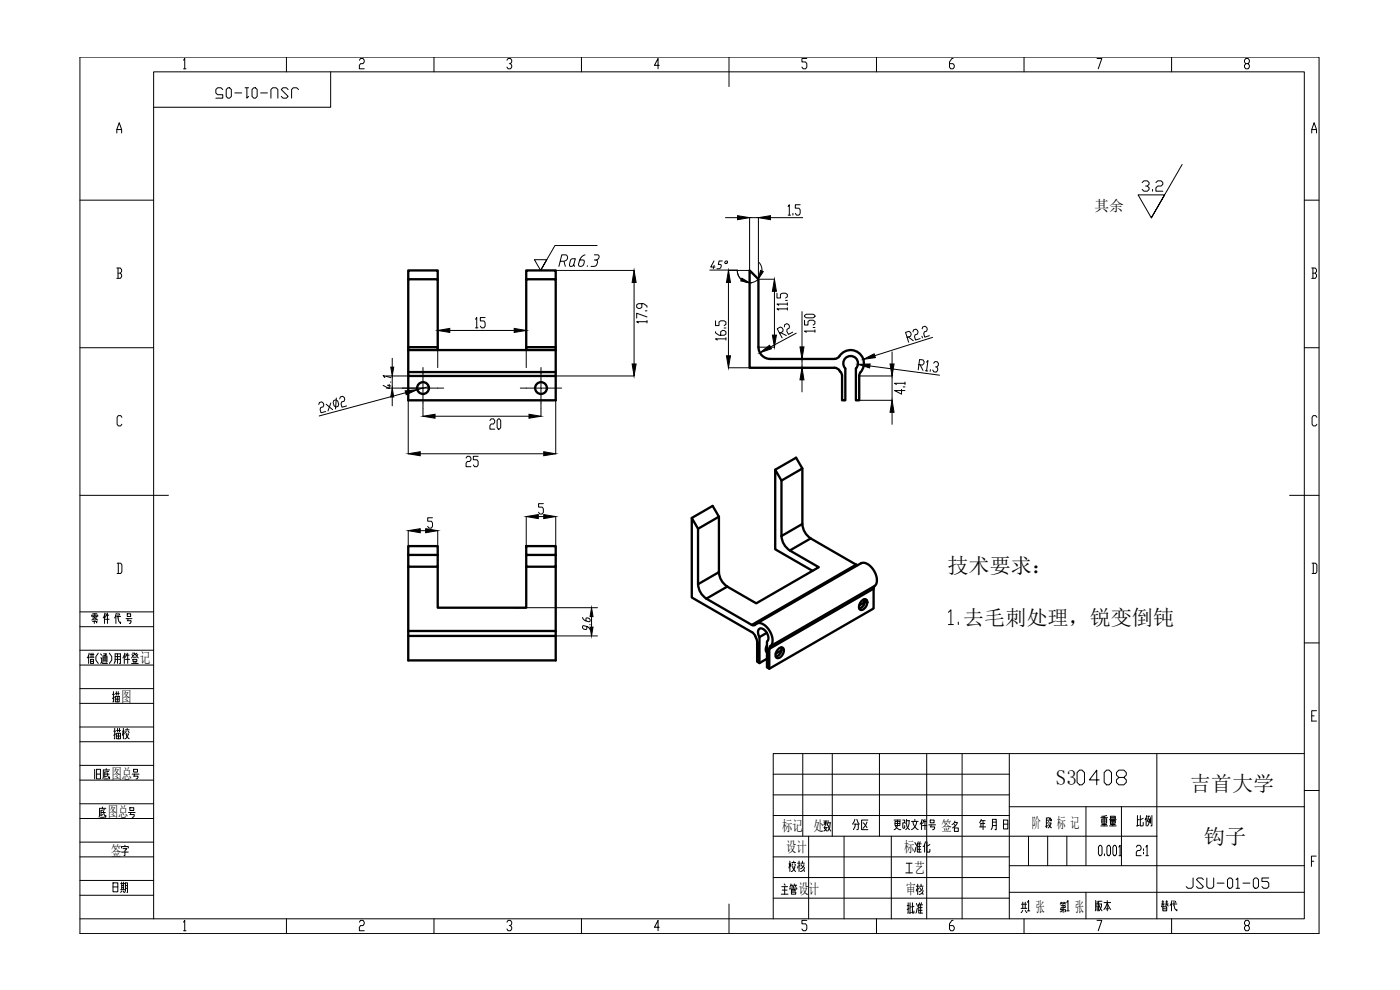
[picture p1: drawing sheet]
<svg xmlns="http://www.w3.org/2000/svg" width="420mm" height="297mm" viewBox="0 0 420 297" stroke-linecap="round" stroke-linejoin="round" font-family="sans-serif">
<!-- layer: 5 -->
<g fill="none" stroke="#000" stroke-width=".3">
<path d="M86 17.1v4.5M130.2 17.1v4.5M174.5 17.1v4.5M218.8 17.1v8.9M263 17.1v4.5M307.3 17.1v4.5M351.6 17.1v4.5M99.2 21.6v10.6h-53.1M24 60.1h22.1M391.4 60.1h4.5M24 104.3h22.1M391.4 104.3h4.5"/>
<path d="M24 148.6h26.6M387 148.6h8.9M391.4 192.9h4.5M391.4 226.1h-159.3v49.6M391.4 237.2h4.5M24 275.7h367.4v-254.1h-345.3v254.1M86 275.7v4.4M130.2 275.7v4.4M174.5 275.7v4.4M218.8 271.3v8.8M263 275.7v4.4M307.3 275.7v4.4"/>
<path d="M351.6 275.7v4.4"/>
</g>
<!-- layer: 9 -->
<path d="M24 17.1h371.9v263h-371.9z" fill="none" stroke="#000" stroke-width=".3"/>
<!-- layer: 10 -->
<g fill="none" stroke="#000" stroke-width=".3">
<path d="M55.1 18.1l.3-.5v3M107.9 18.1l.3-.5h.8l.3 .5v.5l-.3 .5h-.8l-.3 .5v1h1.4M152.1 18.1l.4-.5h.7l.4 .5v.5l-.4 .5h-.3M153.2 19.1l.4 .5v.5l-.4 .5h-.7l-.4-.5M197.9 19.6h-1.5l1.1-2v3M242.1 17.6h-1.4v1h1.1l.3 .5v1l-.3 .5h-.8l-.3-.5M286 17.6h-.3l-.7 1v1.5l.3 .5h.7l.4-.5v-.5l-.4-.5h-1M329.2 17.6h1.5l-1.1 3M373.9 19.1l-.4-.5v-.5l.4-.5h.7l.4 .5v.5l-.4 .5h-.7l-.4 .5v.5l.4 .5h.7l.4-.5v-.5l-.4-.5M35.1 39.9v-1l.7-2.1 .7 2.1v1M35.1 38.9h1.4M55.1 20.6h.7"/>
<path d="M393.7 39.9v-1l.7-2.1 .7 2.1v1M393.7 38.9h1.4M217.7 65.3h3.6M231.2 65.3h9.7M236.5 62l.4-.6v3.1M236.5 64.5h.7M238 64v.5M240.1 61.4h-1.4v1.1h1.1l.3 .5v1l-.3 .5h-.8l-.3-.5M35.1 80.4h1l.4 .5v.6l-.4 .5M35.4 82h.7l.4 .5v.5l-.4 .5h-1M35.4 80.4v3.1M131.4 99.2v11.1"/>
<path d="M135 99.2h19.3M142.7 95.8l.4-.5v3.1M142.7 98.4h.7M145.6 95.3h-1.4v1h1l.4 .5v1.1l-.4 .5h-.7l-.3-.5M157.9 99.2v11.1M166.8 81.1h23.5M190.3 84.8v24.4M192.6 91.1v1.1l-.5 .3h-.5l-.5-.3v-.7l.5-.4h1.6l1 .7v.4M193.7 93.3h.5M194.2 96.5h-3.1l.5 .4M194.2 95.1l-3.1-1.1v1.4M194.2 96.2v.7"/>
<path d="M214.7 99.5v.4l1.1 .7h1.5l.6-.4v-.7l-.6-.3h-.5l-.5 .3v1.1M214.7 96.3v1.4h1.1v-1.1l.5-.3h1l.6 .3v.7l-.6 .4M217.3 98.4h.6M218.6 81.1h6.3l.1-15.8h2.6v18.4M218.6 84.8v22M227.7 83.8h4.7M232.4 87.4v13.1M233.2 88v1.4h1v-1.1l.5-.3h1.1l.5 .3v.8l-.5 .3M234 100l.9-.5 .1-.6-.2-.5-.6-.3-1 .5 1.5 2.8M234.3 99.8l1.7 .9M235.4 98.1l.1-.7 .6-.3 .6 .3 .2 .4-.1 .7-.6 .3-.1 .6 .5 .9 1.3-.6M235.8 90.1h.5"/>
<path d="M236.3 92.7h-3.1l.5 .3M236.3 91.2h-3.1l.5 .4M236.3 90.9v.7M236.3 92.3v.7M239 100l-7.8 4.1M240.7 93.5v10.6M241.5 96.1v1.4h1v-1.1l.5-.3h1l.6 .3v.8l-.6 .3M241.5 94.6l.5-.3h2l.6 .3v.4l-.6 .4h-2l-.5-.4zM244 98.3h.6M244.6 99.3h-3.1l.5 .4M244.6 99v.7M274 99.6l.2-.6 .7-.3 .5 .4 .1 .5-.2 .6-.7 .2-.1 .6 .3 1 1.3-.4"/>
<path d="M276.7 98.7l.2-.6 .7-.2 .5 .4 .2 .4-.2 .6-.7 .3-.2 .6 .3 1 1.4-.5M393.7 80.4h1l.4 .5v.6l-.4 .5M394 82h.7l.4 .5v.5l-.4 .5h-1M394 80.4v3.1M100.9 119.4l-.2 3.3M101.9 119.7l.3-.6 .7-.2 .4 .4 .2 .5-.2 .6-.7 .2-.3 .6 .3 1 1.4-.4M121.7 117.8l-25.9 7M126.9 110.3v6.1h-6.2M128.7 116l-3.5 .9M133.1 116.4h-6.2v8.5M162.4 110.3v6.1h-6.2M166.8 112.8h23.5"/>
<path d="M168.6 116.4h-6.2v8.5M217.9 101.7h-3.2l.6 .3M217.9 101.3v.7M218.6 110.3h6.3M227.7 104.2h4.7M231.2 107.7h9.5v2.6h9.7M240.7 114v3.6M257.9 112.8h9.8v7.3h-9.8M261.1 109.8l20.9 2.8M267.7 105.6v3.6M270.6 116.8v1.5l-2.1-1.1h3.1M271.1 116.1h.5"/>
<path d="M271.6 115h-3.1l.5 .4M271.6 114.6v.8M272.2 101.2l1.1-.3 .2-.6-.2-.5-.5-.4-1 .3 .9 3M272.6 101.1l1.5 1.1M275.8 109.4l1 .1 .5-.4 .1-.5-.3-.6-1.1-.1-.4 3M276.1 109.5l.9 1.6M276.7 100.9l.1 .5M277.7 111.2l.7 .1M278.1 108.7l.4-.5-.4 3.1M279.2 110.9v.5M279.9 101.2l-17.4 5.5M280.2 109l.4-.5 .8 .1 .3 .5-.1 .6-.5 .4h-.3"/>
<path d="M281.1 110.1l.3 .6v.5l-.4 .5-.8-.1-.3-.6M36.6 125.2l-.4-.5h-.7l-.4 .5v2.1l.4 .5h.7l.4-.5M95.7 121.4l.2-.6 .7-.2 .5 .4 .1 .5-.2 .6-.7 .2-.2 .6 .2 1 1.4-.4M97.9 121.3l1.9 1.6M99.3 120.9l-.9 2.4M100.2 120.1l.7-.1 .5 .4 .2 1-.2 .5-.7 .2-.4-.4-.3-1zM122.5 120.1v16.1M126.1 136.2h37.1M130.6 124.9h28.2M139.9 137.4l.3-.5h.8l.3 .5v.6l-.3 .5h-.8l-.3 .5v1h1.4M143.5 136.9h-1.4v1.1h1l.4 .5v1l-.4 .5h-.7l-.3-.5M147 126.2l.4-.5h.7l.4 .5v.5l-.4 .5h-.7l-.4 .5v1.1h1.5"/>
<path d="M149.5 125.7h.4l.4 .5v2.1l-.4 .5h-.4l-.3-.5v-2.1zM166.8 120.1v16.1M267.7 123.7v3.6M395.2 125.2l-.3-.5h-.8l-.3 .5v2.1l.3 .5h.8l.3-.5M122.5 159.2v4.6M126.1 159.2h1.6M129.8 155.3h-1.4v1.1h1l.4 .5v1l-.4 .6h-.7l-.3-.6M131.4 159.2v4.6M157.9 155v8.8M161.6 155h1.6M163.1 151.1h-1.5v1.1h1.1l.4 .5v1l-.4 .5h-.7l-.4-.5M166.8 155v8.8"/>
<path d="M35.1 169h1.1l.4 .5v2.1l-.4 .5h-1.1M35.5 169v3.1M393.8 169h1.1l.3 .5v2.1l-.3 .5h-1.1M394.1 169v3.1M24 199.5h22.1M24 195.1h22.1M24 188h22.1M24 183.6h22.1M26.6 196.6v2.5M26.7 196l-.5 1.4M26.9 197.2h1.3M27 196.4h1.2"/>
<path d="M27.2 197.8h.9v1.3h-.9zM27.2 198.4h.9M27.3 196v1.2M27.5 186l.6-.2 .3-.6 .4 .6 .5 .2M27.5 185v-.4h1.8v.4M27.8 186.4h1.3l-.2 .4M27.8 185.4h.3M27.8 185h.4M27.8 184.2h1.3M27.9 196v1.2M28.2 186h.5M28.3 186.4v.7"/>
<path d="M28.4 184.2v1M28.7 185h.4M28.8 185.4h.3M29.5 196l-.7 1v1l.7 1.1M30.2 197.4h.3v1.3l-.3 .4M30.2 196.2l.3 .4M30.5 198.7l.3 .4h1.4M30.9 198.7v-1.9h1.2l-.2 1.9M30.9 197.4h1.2M30.9 198h1.2M31.1 196.2h.8l-.4 .6v1.9M31.4 184.6v2.5"/>
<path d="M31.4 196.6l.1 .2M31.5 183.9l-.5 1.5M31.6 185.8h1.2M31.9 184.6l-.3 .6M31.9 184.2v.4h.7M32.2 183.9v3.2M32.8 196l.7 1v1l-.7 1.1M34.3 199.1l.3-.7v-2.2h1.5v2.9h-.2M34.6 197.8h1.5M34.6 197h1.5M34.8 184.6v2.5M34.9 183.9l-.5 1.5"/>
<path d="M35 185h1.2M35.3 196.2v2.9M35.4 183.9l.3 2.5 .5 .7v-.5M35.8 184.2l.1 .4M37.3 196.6v2.5M37.5 196l-.6 1.4M37.6 197.8h1.3M37.8 185.6h1.8M37.9 196.6l-.3 .6M37.9 196.2v.4h.8M38.2 184.2h1v.8h-1zM38.2 186.2h1.1l-.2 .9h-.3"/>
<path d="M38.3 196v3.1M38.4 185.6l-.1 .6M39.5 199.1h2M39.6 196.4l.3 .4M39.8 196h.7v.2l-1 1.2M39.9 197.8h1.2v.6h-1.2zM40.1 197.2h.8M40.2 198.4v.7M40.5 196.2l1 1.2M40.8 198.4v.7M41.1 196l-.3 .4M41.3 196.4l-.2 .4"/>
<path d="M24 211h22.1M24 206.6h22.1M24 218.1h22.1M393.7 214.8h.7M395.1 213.2h-1.4v3.2h1.4M24 222.6h22.1M24 234.1h22.1M24 229.6h22.1M232.1 232.3h70.8M232.1 238.5h70.8M240.9 226.1v24.8M249.8 226.1v24.8"/>
<path d="M263.9 226.1v24.8M278.1 226.1v49.6M288.7 226.1v49.6M302.9 226.1v49.6M347.2 226.1v49.6M24 245.6h22.1M24 241.2h22.1M24 257.1h22.1M24 252.7h22.1M36.5 254.4v-.4h2v.4M36.5 255.7h2M36.9 254.6h1.2l-.6 .7v1.4h-.3"/>
<path d="M37.5 253.6v.4M232.1 257.1h70.8M232.1 244.7h70.8M232.1 250.9h115.1M242.7 250.9v24.8M247.3 246.9h.8M247.3 248.3h1M247.3 246.2l.1 .3M247.6 247.9l-.2 .6 .7 .9M247.7 246.2v1.5M248 247.3l-.3-.4-.4 .6M248 248.3l-.2 .6-.5 .5"/>
<path d="M248.1 246.2l-.1 .3M248.6 247.7l.7 1.7M248.6 246.9h.7M248.6 246.2l-.3 1.5M249.2 246.9l-.2 1.4-.6 1.1M253.3 250.9v24.8M267.5 250.9v24.8M286.4 246.8h.9v.2l-.6 .8-.8 .6M286.4 248.4h1.2v1.1h-1.2zM286.4 247.4l.3 .4M286.6 246.3l-.4 .9-.5 .2M294 248.1h1.8"/>
<path d="M294.4 246.2h1.3M294.5 245.8l-.5 1.1M295 246.2v2.7M295.5 247.1h-1.1v1M297.5 248.9l.3-1v-2.1h1.2v3.1h-.4M297.8 246.7h1.2M297.8 247.7h1.2M301.2 246h1.3v2.7h-1.3zM301.2 247.3h1.3M302.9 242h88.5M302.9 259.7h88.5M314 246.1h.5"/>
<path d="M314 246.9h.5M314.5 247.7l-.7 .2M314.7 245.3l-.7 .2v2.9M314.8 246.9h.6v.2l-.3 .8-.6 .5M314.8 247.3l.8 1.1M315.6 245.9v.4h-.3v-.8h-.4l-.2 1M325.9 242v17.7M330 253.6h.4l.3 .6v2l-.3 .5h-.4l-.3-.5v-2zM331.5 256.2v.5M332.6 253.6h.3l.4 .6v2l-.4 .5h-.3l-.4-.5v-2zM334.4 253.6h.3l.4 .6v2l-.4 .5h-.3l-.4-.5v-2zM335.8 254.2l.4-.6v3.1"/>
<path d="M335.8 256.7h.7M336.6 242v17.7M341 254.2l.4-.6h.7l.4 .6v.5l-.4 .5h-.7l-.4 .5v1h1.5M343.2 254.7v.5M343.2 255.7v.5M343.9 254.2l.4-.6v3.1M343.9 256.7h.7M393.6 258.4h.7M395 256.9h-1.4v3.1M24 264.2h22.1M24 268.6h22.1M55.1 276.7l.3-.6v3.2"/>
<path d="M55.1 279.3h.7M107.9 276.7l.3-.6h.8l.3 .6v.5l-.3 .5h-.8l-.3 .5v1.1h1.4M152.1 276.7l.4-.6h.7l.4 .6v.5l-.4 .5h-.3M153.2 277.7l.4 .5v.5l-.4 .6h-.7l-.4-.6M197.9 278.2h-1.5l1.1-2.1v3.2M232.1 263.3h70.8M232.1 269.5h70.8M234.5 268.3h2M234.6 266h1.8M234.8 267.1h1.4M235.3 265.2l.3 .4M235.5 266v2.3"/>
<path d="M237.1 266.9v-.4h2v.4M237.4 265.2l-.3 .8M237.4 265.6h.5M237.5 267.3h1.2v-.4h-1.2v1.4h1.3v-.6h-1.3M237.7 265.6l.1 .4M238.1 266.2v.3M238.4 265.2l-.3 .8M238.4 265.6h.7M238.7 265.6l.1 .4M242.1 276.1h-1.4v1.1h1.1l.3 .5v1l-.3 .6h-.8l-.3-.6M275 265.9h.7M275.1 266.7l-.1 .7"/>
<path d="M275.4 265.3v3.1M275.6 266.5l.1 .2M276 266.3l.4 .6M276 265.9h1M276.4 265.3v.6M276.9 266.3a1.21 1.21 0 0 1-1 1.3M277 267.2a1.19 1.19 0 0 1-1.1 1.2M286 276.1h-.3l-.7 1.1v1.5l.3 .6h.7l.4-.6v-.5l-.4-.5h-1M302.9 267.7h88.5M329.2 276.1h1.5l-1.1 3.2M373.9 277.7l-.4-.5v-.5l.4-.6h.7l.4 .6v.5l-.4 .5h-.7l-.4 .5v.5l.4 .6h.7l.4-.6v-.5l-.4-.5"/>
</g>
<!-- layer: SLD-0 -->
<path d="M308.7 250.9v8.8M314.4 250.9v8.8M320.2 250.9v8.8" fill="none" stroke="#000" stroke-width=".3"/>
<!-- layer: 0 -->
<g fill="none" stroke="#000" stroke-width=".7">
<path d="M122.5 83.8v-2.7h8.9v2.7M157.9 83.8v-2.7h8.9v2.7M225 81.1l2.6 2.7v20.4a3.5 3.5 0 0 0 3.6 3.5h19.2l1-.3a4.3 4.3 0 0 1 6.5-1.4 4.2 4.2 0 0 1 .1 6.2l-.1 7.9h-1v-9.5a2.21 2.21 0 0 0-.1-3.1 2.21 2.21 0 0 0-3.1 0 2.21 2.21 0 0 0 0 3.1v9.5h-1v-7.3l-.4-1.2a2.27 2.27 0 0 0-1.9-1.3h-25.4zM122.5 105v6.6h44.3v-6.6M122.5 111.6v1.2h44.3v-1.2M122.5 105v-.8h8.9v.8M122.5 104.2v-20.4h8.9v20.4M122.5 105h44.3M122.5 112.8v7.3h44.3v-7.3M157.9 105v-.8h8.9v.8M157.9 104.2v-20.4h8.9v20.4M207.6 155.4l6.3-3.6 1.9 3.2-6.3 3.7"/>
<path d="M215.8 155v16.7l-6.3 3.6M232.6 140.9l6.3-3.6 1.9 3.3-6.3 3.6M240.8 140.6v16.6l-6.3 3.6v-16.6l-1.9-3.3v23.9l11.2 6.5M240.8 157.2l.6 2.1 .8 1.3 1.1 .9M122.5 166.5v-2.6h8.9v2.6M122.5 166.5v3.5h8.9v-3.5M122.5 170v19.3M122.5 166.5h8.9M131.4 170v12.3h26.5v-12.3M157.9 163.9h8.9v2.6h-8.9zM157.9 166.5v3.5h8.9v-3.5M166.8 170v19.3"/>
<path d="M209.5 175.3v-16.6l-1.9-3.3v23.9l18 10.3 1.1 1.3M209.5 175.3l.6 2.1 .8 1.2 1.1 1M215.8 171.7l.5 2.1 .8 1.2 1.2 1M218.3 176l8.7 5 18.7-10.8-8.7-5 6.3-3.6 13.6 7.8-31.3 18.1M218.3 176l-6.3 3.6 13.6 7.9M234.5 160.8l.6 2.2 .8 1.2 1.1 1M256.9 169.4l.5 .2M259.2 179.9v1l-1.4 .8M259.5 179.8a2.33 2.33 0 0 1-1.6 2.8M262.2 176.6v6l-31.3 18M262.2 176.6l-31.3 18.1M262.5 175.8l-.3 .8"/>
<path d="M122.5 190.8h44.3v7.3h-44.3zM122.5 190.8v-1.5h44.3v1.5M226.7 190.9l.5 1.7v6l.7 .4v-7.8a1.7 1.7 0 0 1 .3-2.7 2.83 2.83 0 0 1 2.1 3.8l-.1 .2v7.7l.7 .4v-5.9M227.1 187.1l31.3-18.1a3.1 3.1 0 0 1 3.5 1.7 4.1 4.1 0 0 1 .6 5.1l-31.3 18.1a4.1 4.1 0 0 0-.6-5.2 2.9 2.9 0 0 0-3.7-1.5l-.7 .4-.6-.1M230.1 189.9l-2.2 1.3M230.2 193.6a1.63 1.63 0 0 0 0 2.1M230.2 195.3l-.3 .1M230.2 197.6l-2.3 1.4M231.2 193.9l-.3 .8M233.5 194.8a.94 .94 0 0 1 1.3-.5 .94 .94 0 0 1 .4 1.4 1.73 1.73 0 0 1-2.2 1.6 2.07 2.07 0 0 1 .5-2.5zM234.5 194.2l.1 .5M234.5 195.1l-1.7 1"/>
<path d="M234.6 194.7l-.5 1.5-1.2 .9M258.6 180.3a.95 .95 0 0 1 1.3-.5 .95 .95 0 0 1 .3 1.4 1.73 1.73 0 0 1-2.2 1.6 2.11 2.11 0 0 1 .6-2.5z"/>
<circle cx="127" cy="116.4" r="1.77"/>
<circle cx="162.4" cy="116.4" r="1.77"/>
</g>
<!-- layer: 10 -->
<g fill="#000" stroke="#000" stroke-width=".3">
<path d="M221.3 64.7l3.7 .6-3.7 .6zM227.6 65.3l3.6-.6v1.2zM131.4 99.2l3.6-.7v1.2zM154.3 98.5l3.6 .7-3.6 .5zM190.3 81.1l.6 3.7h-1.2zM218.6 81.1l.6 3.7h-1.2zM232.4 83.8l.6 3.6h-1.2zM121.6 117.3l3.6-.4-3.3 1.5zM189.7 109.2h1.2l-.6 3.6zM218 106.8h1.2l-.6 3.5zM228 105.8l2.9-2.2 .6 1.1zM231.8 100.5h1.2l-.6 3.7z"/>
<path d="M240.7 110.3l.6 3.7h-1.2zM240.1 104.1h1.2l-.6 3.6zM257.5 109.3l3.6-.1-.1 1.2zM259.1 107.8l3.2-1.6 .4 1.1zM267.1 109.2h1.2l-.6 3.6zM122.5 136.2l3.6-.7v1.2zM126.9 124.9l3.7-.6v1.2zM158.8 124.3l3.6 .6-3.6 .6zM163.2 135.5l3.6 .7-3.6 .5zM267.7 120.1l.6 3.6h-1.2zM122.5 159.2l3.6-.6v1.2zM127.7 158.6l3.7 .6-3.7 .6z"/>
<path d="M157.9 155l3.7-.6v1.2zM163.2 154.4l3.6 .6-3.6 .6z"/>
</g>
<g fill="none" stroke="#000" stroke-width=".3">
<path d="M354.8 49.3l-9.3 16.1 4-6.9h-7.9l3.9 6.9M179.2 73.7h-12.7l-4.3 7.4 1.9-3.2h-3.7l1.8 3.2M214.3 78.3l-1 1.8h1.3M214.3 79.6l-.2 1M216.8 78.3h-1l-.2 1h.6l.3 .6-.5 .7h-.8M217.6 78.5l.1-.1a.37 .37 0 0 1 .6 .1 .37 .37 0 0 1-.2 .5h-.5zM227.9 78.8l.6 1.2 .2 1.3M213 81h8.3a3.7 3.7 0 0 0 2.2 3.5 3.7 3.7 0 0 0 4.1-.7M221.3 81.5l.4 1.3 .8 1.1M115.5 113.3l-.5-.6 2.3 .6M115.9 116.4h11M115.9 112.8h17.8"/>
<path d="M116.3 115.6l1 .2M116.8 115.3v1.3l-1.8-1M117.2 114.6l.1 .1M117.7 107.5v2.7M117.7 112.8v3.6M117.7 119.1v2.7M154 182.3h25.3M158.7 190.8h20.6M174.8 185.3l.1 .3a2.15 2.15 0 0 0 2.1 .9l.1-.6-.8-.5-.4 .1-.1 .7M176.1 188l-.2 .9-.8-.1a.61 .61 0 0 1 0-1.1h.1a2.02 2.02 0 0 1 1.9 1.3M177 187.4l.1 .1M177.5 185v3.2"/>
</g>
<path d="M222.6 83.5l2.4 1.3-2.7-.5zM228.2 81.1l.9 .4-1.5 2.3zM117.7 116.4l.5 2.7h-.9zM117.3 110.2h.9l-.5 2.6zM177.5 182.3l.5 2.7h-.9zM177.1 188.2h.9l-.5 2.6z" fill="#000" stroke="#000" stroke-width=".3"/>
<!-- layer: 0 -->
<path d="M284.6 183.7l.8-.7v4.4M284.6 187.4h1.5M287.6 186.7v.7" fill="none" stroke="#000" stroke-width=".3"/>
<text font-size="8.4" x="322.1" y="236.7">0408</text>
<text font-size="7.1" x="166.5" y="81.1">Ra6.3</text>
<g font-size="6.6">
<text x="63.5" y="30.7">JSU-01-05</text>
<text x="341.5" y="58.6">3.2</text>
<text x="32.8" y="223">描校</text>
<text x="27.2" y="234.9">旧底图总号号</text>
<text x="28.6" y="246.6">底图总号号</text>
<text x="254.7" y="250.1">分区</text>
<text x="267.1" y="250.1">更改文件号</text>
<text x="329.1" y="249.1">重量</text>
<text x="339.7" y="249.1">比例</text>
<text x="273" y="256.8">准化</text>
<text x="235.7" y="262.8">校核</text>
<text x="32.8" y="269.2">日期</text>
<text x="354.9" y="267.8">JSU-01-05</text>
<text x="270.9" y="275.2">批准</text>
<text x="327.4" y="274.5">版本</text>
<text x="347.5" y="274.5">替代</text>
</g>
<g font-size="6.3">
<text x="284.4" y="171.8">技术要求：</text>
<text x="289.1" y="187.4">去毛刺处理，锐变倒钝</text>
<text x="316.9" y="235.5">S3</text>
<text x="357.1" y="237.4">吉首大学</text>
<text x="361.3" y="253.2">钩子</text>
</g>
<g font-size="5.3">
<text x="36.7" y="211.7" transform="rotate(-90 36.7 211.7)">描图</text>
<text x="274.8" y="263.2" transform="rotate(-90 274.8 263.2)">工艺</text>
</g>
<g font-size="4.9">
<text x="309" y="275.2" transform="rotate(-90 309 275.2)">共 张</text>
<text x="320.7" y="275.2" transform="rotate(-90 320.7 275.2)">第 张</text>
</g>
<g font-size="4.4">
<text x="328.5" y="63.3">其余</text>
<text x="42.1" y="199.1">记</text>
<text x="36.4" y="210.6">图</text>
<text x="33.5" y="233.7">图总</text>
<text x="32.3" y="245.2">图总</text>
<text x="234.7" y="249.5">标记</text>
<text x="244.2" y="249.4">处</text>
<text x="282.6" y="249.5">签</text>
<text x="309.7" y="248.4">阶</text>
<text x="317.2" y="248.4">标 记</text>
<text x="33.4" y="256.7">签</text>
<text x="236" y="255.6">设计</text>
<text x="271.3" y="255.7">标</text>
<text x="274.4" y="261.9">艺</text>
<text x="239.7" y="268.3">设计</text>
<text x="271.9" y="268.4">审</text>
<text x="310.9" y="273.8">张</text>
<text x="322.7" y="273.8">张</text>
</g>
</svg>
